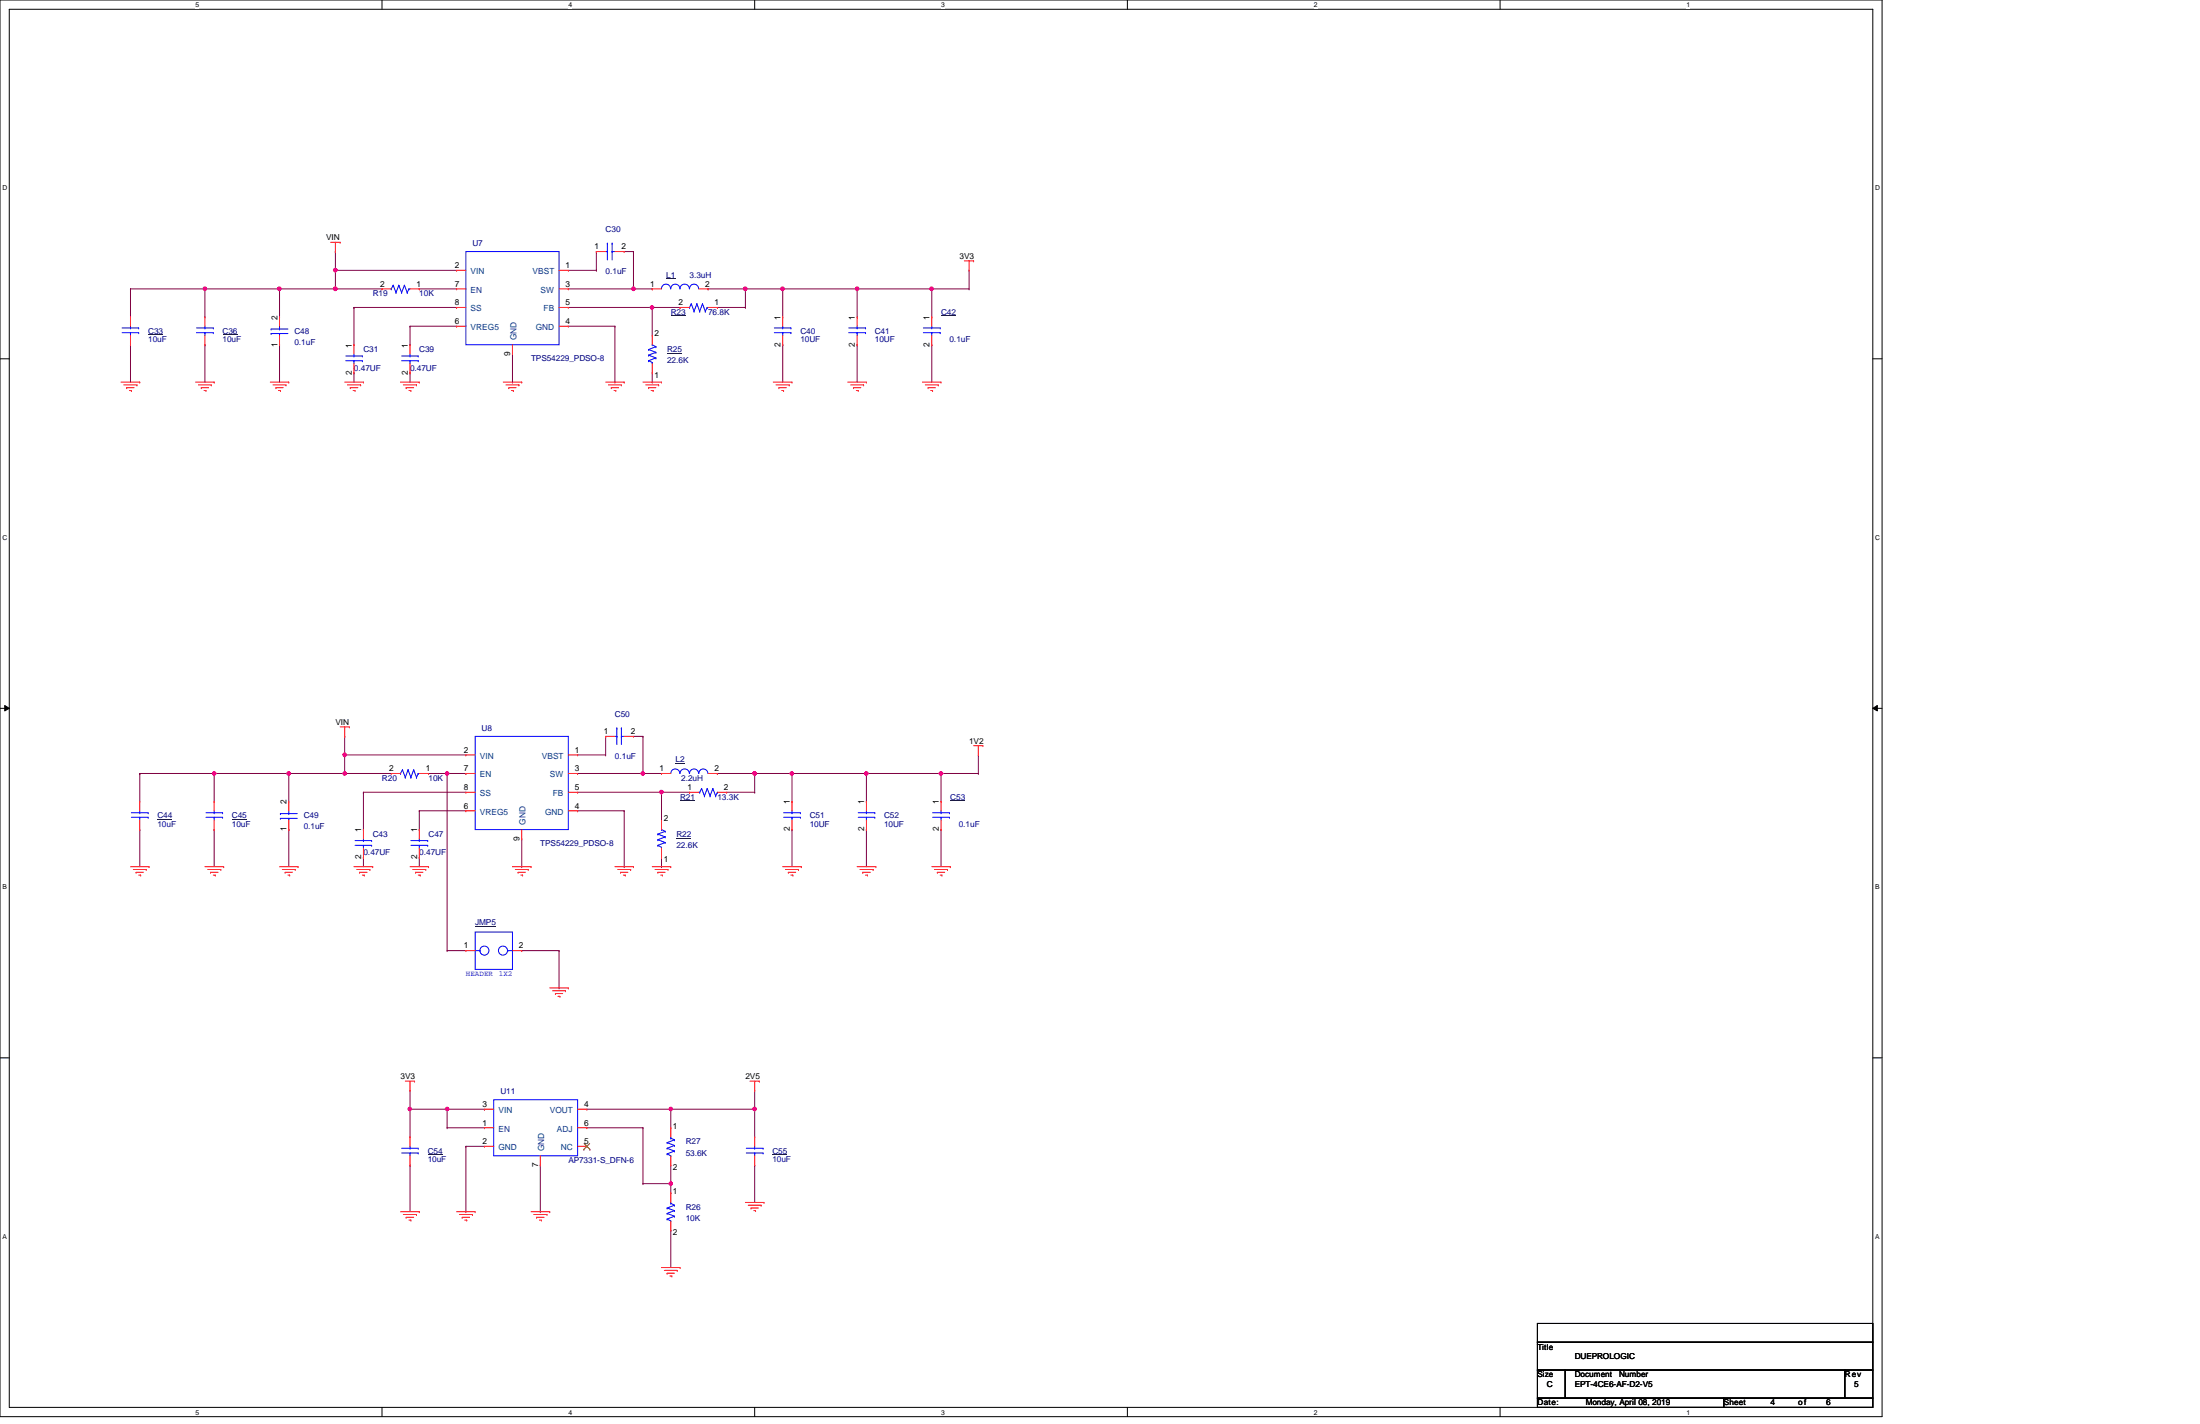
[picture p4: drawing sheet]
<svg xmlns="http://www.w3.org/2000/svg" width="432mm" height="279mm" viewBox="0 0 432 279" stroke-linecap="round" stroke-linejoin="round" font-family="sans-serif">
<path d="M0 0h369.4v278h-369.4zM1.8 1.8h365.8v274.3h-365.8z" fill="none" stroke="#000" stroke-width=".2"/>
<g fill="#fff">
<path d="M38.4 .2h.7v1.5h-.7z"/>
<path d="M38.4 276.4h.7v1.4h-.7z"/>
</g>
<path d="M75 0v1.8M75 276.1v1.9" fill="none" stroke="#000" stroke-width=".2"/>
<g fill="#fff">
<path d="M111.5 .2h.8v1.5h-.8z"/>
<path d="M111.5 276.4h.8v1.4h-.8z"/>
</g>
<path d="M148.1 0v1.8M148.1 276.1v1.9" fill="none" stroke="#000" stroke-width=".2"/>
<g fill="#fff">
<path d="M184.7 .2h.7v1.5h-.7z"/>
<path d="M184.7 276.4h.7v1.4h-.7z"/>
</g>
<path d="M221.3 0v1.8M221.3 276.1v1.9" fill="none" stroke="#000" stroke-width=".2"/>
<g fill="#fff">
<path d="M257.9 .2h.7v1.5h-.7z"/>
<path d="M257.9 276.4h.7v1.4h-.7z"/>
</g>
<path d="M294.4 0v1.8M294.4 276.1v1.9" fill="none" stroke="#000" stroke-width=".2"/>
<g fill="#fff">
<path d="M331 .2h.7v1.5h-.7z"/>
<path d="M331 276.4h.7v1.4h-.7z"/>
<path d="M.5 36.1h.9v1.5h-.9z"/>
<path d="M368 36.1h1v1.5h-1z"/>
<path d="M.5 104.7h.9v1.5h-.9z"/>
<path d="M368 104.7h1v1.5h-1z"/>
</g>
<path d="M0 70.4h1.8M367.6 70.4h1.8" fill="none" stroke="#000" stroke-width=".2"/>
<g fill="#fff">
<path d="M.5 173.3h.8v1.5h-.8z"/>
<path d="M368 173.3h.9v1.5h-.9z"/>
</g>
<path d="M0 139h1.8M.9 138.4l.9 .6-.9 .5zM367.6 139l.9-.6v1.1zM367.6 139h1.8" fill="none" stroke="#000" stroke-width=".2"/>
<path d="M.9 138.4l.9 .6-.9 .5zM367.6 139l.9-.6v1.1z" fill="#000"/>
<g fill="#fff">
<path d="M.5 241.9h.8v1.4h-.8z"/>
<path d="M368 241.9h.9v1.4h-.9z"/>
</g>
<path d="M0 207.6h1.8M367.6 207.6h1.8" fill="none" stroke="#000" stroke-width=".2"/>
<path d="M111.5 53h5.6M117.1 53h.1M117.1 49.4h.1M117.1 49.4v3.6M122.5 49.4h1.8M124.3 49.4h.1M124.3 56.7h.1M124.3 49.4v7.3" fill="none" stroke="#800040" stroke-width=".2"/>
<circle cx="124.3" cy="56.7" r=".35" fill="#f0f"/>
<circle cx="124.3" cy="56.7" r=".35" fill="none" stroke="#f0f" stroke-width=".2"/>
<path d="M111.5 56.7h16.5M124.3 56.7h.1M128 56.7h.1M100.6 75h.1M100.6 69.5v5.5M111.5 64h9.2M111.5 60.3h16.5M120.7 64h.1M120.7 75h.1M120.7 64v11M128 60.3h.1" fill="none" stroke="#800040" stroke-width=".2"/>
<circle cx="128" cy="60.3" r=".34" fill="#f0f"/>
<circle cx="128" cy="60.3" r=".34" fill="none" stroke="#f0f" stroke-width=".2"/>
<path d="M139 56.7h.1M139 56.7h7.3M146.3 56.7h.1M146.3 56.7v3.6M128 60.3h.1M128 75h.1M128 60.3v5.5M128 73.2v1.8M128 60.3h5.5M133.5 60.3h.1M140.8 60.3h5.5M146.3 60.3h.1" fill="none" stroke="#800040" stroke-width=".2"/>
<circle cx="146.2" cy="56.7" r=".35" fill="#f0f"/>
<circle cx="146.2" cy="56.7" r=".35" fill="none" stroke="#f0f" stroke-width=".2"/>
<path d="M65.8 53h.1M65.8 49.4h.1M65.8 56.7h.1M65.8 56.7h9.2M65.8 53h23.8M65.8 49.4v7.3M82.3 56.7h.1M82.3 56.7h7.3M146.3 56.7h7.3M153.6 56.7h.1" fill="none" stroke="#800040" stroke-width=".2"/>
<circle cx="65.8" cy="56.7" r=".37" fill="#f0f"/>
<circle cx="65.8" cy="56.7" r=".37" fill="none" stroke="#f0f" stroke-width=".2"/>
<circle cx="65.8" cy="53" r=".36" fill="#f0f"/>
<circle cx="65.8" cy="53" r=".36" fill="none" stroke="#f0f" stroke-width=".2"/>
<g fill="none" stroke="#800040" stroke-width=".2">
<path d="M25.6 56.7h.1M25.6 56.7h29.3M25.6 56.7v5.5M40.2 56.7h.1M40.2 56.7v5.5M69.5 60.3h.1M69.5 73.2h.1M69.5 60.3h20.1M69.5 60.3v7.3M69.5 73.2v1.8M80.5 64h.1M80.5 67.6h.1"/>
<path d="M80.5 73.2h.1M80.5 64h9.1M80.5 64v3.6M80.5 73.2v1.8"/>
</g>
<circle cx="54.8" cy="56.7" r=".35" fill="#f0f"/>
<circle cx="54.8" cy="56.7" r=".35" fill="none" stroke="#f0f" stroke-width=".2"/>
<circle cx="40.2" cy="56.7" r=".35" fill="#f0f"/>
<circle cx="40.2" cy="56.7" r=".35" fill="none" stroke="#f0f" stroke-width=".2"/>
<path d="M54.9 56.7h.1M54.9 56.7v5.5M54.9 56.7h10.9M65.8 56.7h.1M153.6 56.7h.1M153.6 56.7h14.6M25.6 67.6h.1M25.6 67.6v7.4M40.2 67.6h.1M40.2 67.6v7.4M54.9 67.6h.1M54.9 67.6v7.4" fill="none" stroke="#800040" stroke-width=".2"/>
<circle cx="168.2" cy="56.7" r=".35" fill="#f0f"/>
<circle cx="168.2" cy="56.7" r=".35" fill="none" stroke="#f0f" stroke-width=".2"/>
<circle cx="153.6" cy="56.7" r=".35" fill="#f0f"/>
<circle cx="153.6" cy="56.7" r=".35" fill="none" stroke="#f0f" stroke-width=".2"/>
<path d="M153.6 56.7h.1M153.6 56.7v5.5M168.2 56.7h.1M168.2 56.7v5.5M168.2 56.7h22M182.9 56.7h.1M182.9 56.7v5.5" fill="none" stroke="#800040" stroke-width=".2"/>
<circle cx="182.8" cy="56.7" r=".35" fill="#f0f"/>
<circle cx="182.8" cy="56.7" r=".35" fill="none" stroke="#f0f" stroke-width=".2"/>
<path d="M190.2 56.7h.1M190.2 53v3.7M153.6 67.6h.1M153.6 67.6v7.4M168.2 67.6h.1M168.2 67.6v7.4M182.9 67.6h.1M182.9 67.6v7.4M67.6 148.1h.1M67.6 148.1h23.8" fill="none" stroke="#800040" stroke-width=".2"/>
<circle cx="67.6" cy="148.1" r=".35" fill="#f0f"/>
<circle cx="67.6" cy="148.1" r=".35" fill="none" stroke="#f0f" stroke-width=".2"/>
<path d="M67.6 144.5h.1M67.6 151.8h.1M67.6 144.5v3.6M67.6 151.8h9.2M84.1 151.8h3.7M87.8 151.8h.1" fill="none" stroke="#800040" stroke-width=".2"/>
<circle cx="67.6" cy="151.8" r=".34" fill="#f0f"/>
<circle cx="67.6" cy="151.8" r=".34" fill="none" stroke="#f0f" stroke-width=".2"/>
<g fill="none" stroke="#800040" stroke-width=".2">
<path d="M27.4 151.8h.1M27.4 151.8h29.3M27.4 151.8v5.5M42 151.8h.1M42 151.8v5.5M67.6 148.1h.1M67.6 148.1v3.7M71.3 155.4h.1M71.3 155.4h20.1M71.3 155.4v7.4M82.3 159.1h.1M82.3 159.1h9.1"/>
<path d="M82.3 159.1v3.7M71.3 168.2h.1M71.3 168.2v1.9M82.3 162.8h.1M82.3 168.2h.1M82.3 168.2v1.9"/>
</g>
<circle cx="56.7" cy="151.8" r=".36" fill="#f0f"/>
<circle cx="56.7" cy="151.8" r=".36" fill="none" stroke="#f0f" stroke-width=".2"/>
<circle cx="42" cy="151.8" r=".34" fill="#f0f"/>
<circle cx="42" cy="151.8" r=".34" fill="none" stroke="#f0f" stroke-width=".2"/>
<g fill="none" stroke="#800040" stroke-width=".2">
<path d="M56.7 151.8h.1M56.7 151.8v5.5M56.7 151.8h10.9M67.6 151.8h.1M113.4 151.8h16.4M113.4 148.1h5.5M118.9 148.1h.1M118.9 144.5h.1M118.9 144.5v3.6M124.3 144.5h1.9M126.2 144.5h.1M126.2 151.8h.1"/>
<path d="M126.2 144.5v7.3M129.8 151.8h.1M27.4 162.8h.1M27.4 162.8v7.3M42 162.8h.1M42 162.8v7.3M56.7 162.8h.1M56.7 162.8v7.3"/>
</g>
<circle cx="126.1" cy="151.8" r=".34" fill="#f0f"/>
<circle cx="126.1" cy="151.8" r=".34" fill="none" stroke="#f0f" stroke-width=".2"/>
<path d="M113.4 159.1h9.1M113.4 155.4h16.4M122.5 159.1h.1M122.5 159.1v11M129.8 155.4h.1M129.8 155.4v5.5M122.5 170.1h.1" fill="none" stroke="#800040" stroke-width=".2"/>
<circle cx="129.8" cy="155.4" r=".36" fill="#f0f"/>
<circle cx="129.8" cy="155.4" r=".36" fill="none" stroke="#f0f" stroke-width=".2"/>
<path d="M129.8 155.4h5.5M135.3 155.4h.1M142.6 155.4h5.5M148.1 155.4h.1M148.1 151.8h.1M148.1 151.8v3.6M129.8 170.1h.1M129.8 168.2v1.9" fill="none" stroke="#800040" stroke-width=".2"/>
<circle cx="148.1" cy="151.8" r=".36" fill="#f0f"/>
<circle cx="148.1" cy="151.8" r=".36" fill="none" stroke="#f0f" stroke-width=".2"/>
<path d="M140.8 151.8h.1M140.8 151.8h29.3M155.4 151.8h.1" fill="none" stroke="#800040" stroke-width=".2"/>
<circle cx="170" cy="151.8" r=".34" fill="#f0f"/>
<circle cx="170" cy="151.8" r=".34" fill="none" stroke="#f0f" stroke-width=".2"/>
<circle cx="155.4" cy="151.8" r=".34" fill="#f0f"/>
<circle cx="155.4" cy="151.8" r=".34" fill="none" stroke="#f0f" stroke-width=".2"/>
<path d="M155.4 151.8h.1M155.4 151.8v5.5M170.1 151.8h.1M170.1 151.8v5.5M170.1 151.8h21.9M184.7 151.8h.1M184.7 151.8v5.5" fill="none" stroke="#800040" stroke-width=".2"/>
<circle cx="184.7" cy="151.8" r=".36" fill="#f0f"/>
<circle cx="184.7" cy="151.8" r=".36" fill="none" stroke="#f0f" stroke-width=".2"/>
<path d="M192 151.8h.1M192 148.1v3.7M102.4 170.1h.1M102.4 164.6v5.5M155.4 162.8h.1M155.4 162.8v7.3M170.1 162.8h.1M170.1 162.8v7.3M184.7 162.8h.1M184.7 162.8v7.3M80.5 217.6h7.3M87.8 217.6h.1" fill="none" stroke="#800040" stroke-width=".2"/>
<circle cx="80.4" cy="217.6" r=".34" fill="#f0f"/>
<circle cx="80.4" cy="217.6" r=".34" fill="none" stroke="#f0f" stroke-width=".2"/>
<g fill="none" stroke="#800040" stroke-width=".2">
<path d="M80.5 217.6h.1M80.5 217.6v5.5M87.8 217.6h.1M87.8 217.6h7.3M87.8 217.6v3.7M95.1 217.6h.1M115.2 217.6h16.5M131.7 217.6h.1M148.1 217.6h.1M148.1 217.6v5.5M80.5 228.6h.1M80.5 228.6v9.1"/>
<path d="M87.8 221.3h.1M87.8 221.3h7.3M148.1 228.6h.1M148.1 228.6v7.3"/>
</g>
<circle cx="87.8" cy="217.6" r=".34" fill="#f0f"/>
<circle cx="87.8" cy="217.6" r=".34" fill="none" stroke="#f0f" stroke-width=".2"/>
<g fill="none" stroke="#800040" stroke-width=".2">
<path d="M131.7 217.6h.1M131.7 217.6v3.7M131.7 217.6h16.4M148.1 217.6h.1M91.4 224.9h.1M91.4 237.7h.1M91.4 224.9h3.7M91.4 224.9v12.8M106 237.7h.1M106 228.6v9.1M115.2 221.3h11M126.2 221.3h.1"/>
<path d="M126.2 232.2h.1M126.2 221.3v10.9M126.2 232.2h5.5M131.7 232.2h.1M131.7 241.4h.1M131.7 241.4v7.3"/>
</g>
<circle cx="131.7" cy="217.6" r=".34" fill="#f0f"/>
<circle cx="131.7" cy="217.6" r=".34" fill="none" stroke="#f0f" stroke-width=".2"/>
<circle cx="148.1" cy="217.6" r=".36" fill="#f0f"/>
<circle cx="148.1" cy="217.6" r=".36" fill="none" stroke="#f0f" stroke-width=".2"/>
<path d="M131.7 232.2h.1M131.7 234.1h.1M131.7 228.6v5.5" fill="none" stroke="#800040" stroke-width=".2"/>
<circle cx="131.7" cy="232.2" r=".34" fill="#f0f"/>
<circle cx="131.7" cy="232.2" r=".34" fill="none" stroke="#f0f" stroke-width=".2"/>
<path d="M87.8 151.8h.1M87.8 151.8v34.7M87.8 186.5h.1M87.8 186.5h3.6M109.7 193.8h.1M109.7 186.5v7.3M80.5 217.6h.1M80.5 214v3.6M148.1 217.6h.1M148.1 214v3.6" fill="none" stroke="#800040" stroke-width=".2"/>
<circle cx="87.8" cy="151.8" r=".34" fill="#f0f"/>
<circle cx="87.8" cy="151.8" r=".34" fill="none" stroke="#f0f" stroke-width=".2"/>
<path d="M87.8 151.8h3.6M91.4 151.8h.1M102.4 186.5h7.3M109.7 186.5h.1" fill="none" stroke="#800040" stroke-width=".2"/>
<g fill="none" stroke="#f00" stroke-width=".2">
<path d="M64.9 47.5h1.9M65.8 49.4h.1M65.8 47.5v1.9M66.8 47.5h.1M75 56.7h.1M75 56.7h1.8M80.5 56.7h1.8M82.3 56.7h.1M189.3 51.2h1.8M190.2 53h.1M190.2 51.2v1.8M191.1 51.2h.1"/>
<path d="M23.7 75h3.7M24.3 75.5h2.6M24.8 76.1h.1M24.8 76.1h1.5M25.4 76.6h.4M25.8 76.6h.1M26.9 75.5h.1M27.4 75h.1M38.4 75h3.6M38.9 75.5h2.6M39.5 76.1h.1M39.5 76.1h1.4"/>
<path d="M40 76.6h.4M40.2 62.2h.1M40.2 67.6h.1M40.2 62.2v1.8M40.2 65.8v1.8M40.4 76.6h.1M41.5 75.5h.1M42 75h.1M53 75h3.7M53.6 75.5h2.5M54.1 76.1h.1M54.1 76.1h1.5"/>
<path d="M54.7 76.6h.3M55 76.6h.1M56.1 75.5h.1M56.7 75h.1M67.6 75h3.7M68.2 75.5h2.6M68.7 76.1h.1M68.7 76.1h1.5M69.3 76.6h.4M69.5 67.6h.1M69.5 73.2h.1M69.5 67.6v1.9"/>
<path d="M69.5 71.3v1.9M69.7 76.6h.1M70.8 75.5h.1M71.3 75h.1M78.6 75h3.7M79.2 75.5h2.5M79.7 76.1h.1M79.7 76.1h1.5M80.3 76.6h.3M80.5 67.6h.1M80.5 73.2h.1M80.5 67.6v1.9"/>
<path d="M80.5 71.3v1.9M80.6 76.6h.1M81.7 75.5h.1M82.3 75h.1M98.8 75h3.6M99.3 75.5h2.6M99.9 76.1h.1M99.9 76.1h1.4M100.4 76.6h.4M100.8 76.6h.1M101.9 75.5h.1M102.4 75h.1"/>
<path d="M118.9 75h3.6M119.4 75.5h2.6M120 76.1h.1M120 76.1h1.4M120.5 76.6h.4M120.9 76.6h.1M122 75.5h.1M122.5 75h.1M126.2 75h3.6M126.7 75.5h2.6M127.3 76.1h.1M127.3 76.1h1.4"/>
<path d="M127.8 76.6h.4M128.2 76.6h.1M129.3 75.5h.1M129.8 75h.1M151.8 75h3.6M152.3 75.5h2.6M152.9 76.1h.1M152.9 76.1h1.4M153.4 76.6h.4M153.8 76.6h.1M154.9 75.5h.1M155.4 75h.1"/>
<path d="M166.4 75h3.7M167 75.5h2.5M167.5 76.1h.1M167.5 76.1h1.5M168.1 76.6h.3M168.2 62.2h.1M168.2 67.6h.1M168.2 62.2v1.8M168.2 65.8v1.8M168.4 76.6h.1M169.5 75.5h.1M170.1 75h.1"/>
<path d="M181.1 75h3.6M181.6 75.5h2.5M182.2 76.1h.1M182.2 76.1h1.4M182.7 76.6h.3M182.9 62.2h.1M182.9 67.6h.1M182.9 62.2v1.8M182.9 65.8v1.8M183 76.6h.1M184.1 75.5h.1M184.7 75h.1"/>
<path d="M66.8 142.6h1.8M67.6 144.5h.1M67.6 142.6v1.9M68.6 142.6h.1M76.8 151.8h.1M76.8 151.8h1.8M82.3 151.8h1.8M84.1 151.8h.1M118.9 144.5h.1M118.9 144.5h1.8M122.5 144.5h1.8M124.3 144.5h.1"/>
<path d="M170.1 157.3h.1M170.1 157.3v1.8M191.1 146.3h1.8M192 148.1h.1M192 146.3v1.8M192.9 146.3h.1M25.6 170.1h3.7M26.2 170.6h2.5M26.7 171.2h.1M26.7 171.2h1.5M27.2 171.7h.4M27.6 171.7h.1"/>
<path d="M28.7 170.6h.1M29.3 170.1h.1M40.2 170.1h3.7M40.8 170.6h2.5M41.3 171.2h.1M41.3 171.2h1.5M41.9 171.7h.3M42.2 171.7h.1M43.3 170.6h.1M43.9 170.1h.1M54.9 170.1h3.6M55.4 170.6h2.6"/>
<path d="M56 171.2h.1M56 171.2h1.4M56.5 171.7h.4M56.9 171.7h.1M58 170.6h.1M58.5 170.1h.1M69.5 170.1h3.7M70 170.6h2.6M70.6 171.2h.1M70.6 171.2h1.5M71.1 171.7h.4M71.5 171.7h.1"/>
<path d="M72.6 170.6h.1M73.2 170.1h.1M80.5 170.1h3.6M81 170.6h2.6M81.6 171.2h.1M81.6 171.2h1.4M82.1 171.7h.4M82.5 171.7h.1M83.6 170.6h.1M84.1 170.1h.1M100.6 170.1h3.6M101.1 170.6h2.6"/>
<path d="M101.7 171.2h.1M101.7 171.2h1.4M102.2 171.7h.4M102.6 171.7h.1M103.7 170.6h.1M104.2 170.1h.1M120.7 170.1h3.6M121.2 170.6h2.6M121.8 171.2h.1M121.8 171.2h1.4M122.3 171.7h.4M122.7 171.7h.1"/>
<path d="M123.8 170.6h.1M124.3 170.1h.1M128 170.1h3.7M128.6 170.6h2.5M129.1 171.2h.1M129.1 171.2h1.5M129.7 171.7h.3M130 171.7h.1M131.1 170.6h.1M131.7 170.1h.1M153.6 170.1h3.7M154.2 170.6h2.5"/>
<path d="M154.7 171.2h.1M154.7 171.2h1.5M155.2 171.7h.4M155.6 171.7h.1M156.7 170.6h.1M157.3 170.1h.1M168.2 170.1h3.7M168.8 170.6h2.6M169.3 171.2h.1M169.3 171.2h1.5M169.9 171.7h.4M170.1 162.8h.1"/>
<path d="M170.1 160.9v1.9M170.3 171.7h.1M171.4 170.6h.1M171.9 170.1h.1M182.9 170.1h3.6M183.4 170.6h2.6M184 171.2h.1M184 171.2h1.4M184.5 171.7h.4M184.9 171.7h.1M186 170.6h.1M186.5 170.1h.1"/>
<path d="M107.9 193.8h3.6M108.5 194.4h2.5M109 194.9h.1M109 194.9h1.4M109.5 195.5h.4M109.9 195.5h.1M111 194.4h.1M111.5 193.8h.1M79.5 212.1h1.9M80.5 214h.1M80.5 212.1v1.9M81.4 212.1h.1"/>
<path d="M147.2 212.1h1.9M148.1 214h.1M148.1 212.1v1.9M149.1 212.1h.1M78.6 237.7h3.7M79.2 238.3h2.5M79.7 238.8h.1M79.7 238.8h1.5M80.3 239.4h.3M80.6 239.4h.1M81.7 238.3h.1M82.3 237.7h.1"/>
<path d="M89.6 237.7h3.7M90.2 238.3h2.5M90.7 238.8h.1M90.7 238.8h1.5M91.2 239.4h.4M91.6 239.4h.1M92.7 238.3h.1M93.3 237.7h.1M104.2 237.7h3.7M104.8 238.3h2.6M105.3 238.8h.1M105.3 238.8h1.5"/>
<path d="M105.9 239.4h.4M106.3 239.4h.1M107.4 238.3h.1M107.9 237.7h.1M146.3 235.9h3.6M146.9 236.5h2.5M147.4 237h.1M147.4 237h1.4M148 237.5h.3M148.3 237.5h.1M149.4 236.5h.1M149.9 235.9h.1"/>
<path d="M129.8 248.7h3.7M130.4 249.3h2.5M130.9 249.8h.1M130.9 249.8h1.5M131.5 250.4h.4M131.9 250.4h.1M132.9 249.3h.1M133.5 248.7h.1"/>
</g>
<path d="M301.8 259.7h65.8v3.7h-65.8zM301.8 263.4h65.8v5.4h-65.8zM301.8 268.8h5.4v5.5h-5.4zM301.8 274.3h36.5v1.8h-36.5zM307.2 268.8h54.9v5.5h-54.9zM338.3 274.3h29.3v1.8h-29.3zM362.1 268.8h5.5v5.5h-5.5z" fill="none" stroke="#000" stroke-width=".2"/>
<g fill="none" stroke="#00f" stroke-width=".2">
<path d="M76.8 56.7h.1M77.2 56h.1M77.2 56l.5 1.4M77.2 56l-.4 .7M77.7 57.4h.1M78.3 56h.1M78.3 56l.5 1.4M78.3 56l-.6 1.4M78.8 57.4h.1M79.4 56h.1M79.4 56l.5 1.4M79.4 56l-.6 1.4"/>
<path d="M79.9 57.4h.1M80.3 56.7h.1M80.3 56.7l-.4 .7M80.3 56.7h.2M38.6 65.3h3.3M38.6 64.3h3.3M40.2 64.3h.1M40.2 65.3h.1M40.2 64v.3M40.2 65.3v.5M41.9 65.3h.1M41.9 64.3h.1"/>
<path d="M67.9 70.8h3.2M67.9 69.8h3.2M69.5 69.8h.1M69.5 70.8h.1M69.5 69.5v.3M69.5 70.8v.5M71.1 70.8h.1M71.1 69.8h.1M78.8 70.8h3.3M78.8 69.8h3.3M80.5 69.8h.1M80.5 70.8h.1"/>
<path d="M80.5 69.5v.3M80.5 70.8v.5M82.1 70.8h.1M82.1 69.8h.1M166.6 65.3h3.3M166.6 64.3h3.3M168.2 64.3h.1M168.2 65.3h.1M168.2 64v.3M168.2 65.3v.5M169.9 65.3h.1M169.9 64.3h.1"/>
<path d="M181.2 65.3h3.3M181.2 64.3h3.3M182.9 64.3h.1M182.9 65.3h.1M182.9 64v.3M182.9 65.3v.5M184.5 65.3h.1M184.5 64.3h.1M78.6 151.8h.1M79 151h.1M79 151l.5 1.5M79 151l-.4 .8"/>
<path d="M79.5 152.5h.1M80.1 151h.1M80.1 151l.5 1.5M80.1 151l-.6 1.5M80.6 152.5h.1M81.2 151h.1M81.2 151l.5 1.5M81.2 151l-.6 1.5M81.7 152.5h.1M82.1 151.8h.1M82.1 151.8l-.4 .7M82.1 151.8h.2"/>
<path d="M120.7 144.5h.4M121.1 144.5h.1M121.1 142.8h.1M121.1 142.8v3.3M122 142.8h.1M122 144.5h.1M122 144.5h.5M122 142.8v3.3M131.7 151.8a.89 .89 0 0 1 .8-.9 .89 .89 0 0 1 .9 .9M133.5 151.8a.91 .91 0 0 1 .9-.9 .91 .91 0 0 1 .9 .9M135.3 151.8a.89 .89 0 0 1 .9-.9 .89 .89 0 0 1 .9 .9M137.2 151.8a.89 .89 0 0 1 .8-.9 .89 .89 0 0 1 .9 .9"/>
<path d="M168.4 159.5h3.3M170.1 159.5h.1M170.1 159.1v.4M171.7 159.5h.1M168.4 160.4h3.3M170.1 160.4h.1M170.1 160.4v.5M171.7 160.4h.1"/>
</g>
<path d="M43.7 65.7h2.9M184.7 62h2.9" fill="none" stroke="#000080" stroke-width=".2"/>
<path d="M132.6 149.7h1.8v.2h-1.8z" fill="#000080"/>
<g fill="none" stroke="#f00" stroke-width=".2">
<path d="M89.6 53h.1M89.6 56.7h.1M89.6 53h1.8M89.6 56.7h1.8M109.7 53h1.8M109.7 56.7h1.8M111.5 53h.1M111.5 56.7h.1M117.1 49.4h.1M117.1 49.4h1.8M120.7 49.4h1.8M122.5 49.4h.1"/>
<path d="M54.9 67.6h.1M54.9 62.2h.1M54.9 62.2v1.8M54.9 65.8v1.8M89.6 60.3h.1M89.6 64h.1M89.6 60.3h1.8M89.6 64h1.8M100.6 69.5h.1M100.6 67.6v1.9M109.7 60.3h1.8M109.7 64h1.8"/>
<path d="M111.5 60.3h.1M111.5 64h.1M128 65.8h.1M128 73.2h.1M128 65.8v1.8M128 71.3v1.9M133.5 60.3h.1M133.5 60.3h1.8M139 60.3h1.8M140.8 60.3h.1M27.4 157.3h.1M27.4 157.3v1.8"/>
<path d="M42 157.3h.1M42 157.3v1.8M129.8 151.8h.1M129.8 151.8h1.9M135.3 155.4h.1M135.3 155.4h1.9M139 151.8h1.8M140.8 151.8h.1M140.8 155.4h1.8M142.6 155.4h.1M155.4 157.3h.1M155.4 157.3v1.8"/>
<path d="M27.4 162.8h.1M27.4 160.9v1.9M42 162.8h.1M42 160.9v1.9M129.8 160.9h.1M129.8 168.2h.1M129.8 160.9v1.9M129.8 166.4v1.8M155.4 162.8h.1M155.4 160.9v1.9M131.7 234.1h.1M131.7 234.1v1.8"/>
<path d="M131.7 239.6v1.8M131.7 241.4h.1"/>
</g>
<g fill="none" stroke="#00f" stroke-width=".2">
<path d="M91.4 49.4h18.3v18.2h-18.3zM118.9 49.4h.3M119.2 49.4h.1M119.2 47.7h.1M119.2 47.7v3.3M120.1 47.7h.1M120.1 49.4h.1M120.1 49.4h.6M120.1 47.7v3.3M129.8 56.7a.89 .89 0 0 1 .9-.9 .89 .89 0 0 1 .9 .9M131.7 56.7a.89 .89 0 0 1 .8-.9 .89 .89 0 0 1 .9 .9M133.5 56.7a.91 .91 0 0 1 .9-.9 .91 .91 0 0 1 .9 .9"/>
<path d="M135.3 56.7a.89 .89 0 0 1 .9-.9 .89 .89 0 0 1 .9 .9M135.7 59.6h.1M135.7 59.6l.5 1.5M135.7 59.6l-.4 .7M136.8 59.6h.1M136.8 59.6l.5 1.5M136.8 59.6l-.6 1.5M137.9 59.6h.1M137.9 59.6l.5 1.5M137.9 59.6l-.6 1.5M53.2 64.6h.1M53.2 65.4h.1"/>
<path d="M53.2 64.6h3.3M53.2 65.4h3.3M54.9 65.4h.1M54.9 64.6h.1M54.9 64v.6M54.9 65.4v.4M127.3 70.8h.1M127.3 69.7h.1M127.3 68.6h.1M127.3 70.8l.7 .3M127.3 69.7l1.4 .5M127.3 68.6l1.4 .5"/>
<path d="M128 67.6h.1M128 71.1h.1M128 67.6l.7 .4M128 71.1v.2M128.7 70.2h.1M128.7 69.1h.1M128.7 68h.1M128.7 70.2l-1.4 .6M128.7 69.1l-1.4 .6M128.7 68l-1.4 .6M135.3 60.3h.1M136.2 61.1h.1"/>
<path d="M137.3 61.1h.1M138.4 61.1h.1M138.8 60.3h.1M138.8 60.3l-.4 .8M138.8 60.3h.2M25.8 159.5h3.3M27.4 159.5h.1M27.4 159.1v.4M29.1 159.5h.1M40.4 159.5h3.3M42 159.5h.1M42 159.1v.4"/>
<path d="M43.7 159.5h.1M137.2 155.4h.1M137.3 155.4h.1M137.7 154.7h.1M137.7 154.7l-.4 .7M137.7 154.7l.6 1.5M138.3 156.2h.1M138.8 154.7h.1M138.8 154.7l-.5 1.5M138.8 154.7l.6 1.5M139.4 156.2h.1M139.9 154.7h.1"/>
<path d="M139.9 154.7l-.5 1.5M139.9 154.7l.6 1.5M140.5 156.2h.1M140.8 155.4h.1M140.8 155.4l-.3 .8M153.8 159.5h3.3M155.4 159.5h.1M155.4 159.1v.4M157.1 159.5h.1M25.8 160.4h3.3M27.4 160.4h.1M27.4 160.4v.5"/>
<path d="M29.1 160.4h.1M40.4 160.4h3.3M42 160.4h.1M42 160.4v.5M43.7 160.4h.1M129.1 165.9h.1M129.1 164.8h.1M129.1 163.7h.1M129.1 165.9l.7 .3M129.1 164.8l1.5 .5M129.1 163.7l1.5 .5M129.8 162.8h.1"/>
<path d="M129.8 166.2h.1M129.8 162.8l.8 .3M129.8 166.2v.2M130.6 165.3h.1M130.6 164.2h.1M130.6 163.1h.1M130.6 165.3l-1.5 .6M130.6 164.2l-1.5 .6M130.6 163.1l-1.5 .6M153.8 160.4h3.3M155.4 160.4h.1M155.4 160.4v.5"/>
<path d="M157.1 160.4h.1M130.9 237h.1M130.9 238.1h.1M130.9 239.2h.1M130.9 237l1.5 .5M130.9 238.1l1.5 .5M130.9 239.2l.8 .4M131.7 239.6h.1M131.7 236.1h.1M131.7 236.1l.7 .4M131.7 235.9v.2M132.4 236.5h.1"/>
<path d="M132.4 237.5h.1M132.4 238.6h.1M132.4 236.5l-1.5 .5M132.4 237.5l-1.5 .6M132.4 238.6l-1.5 .6"/>
</g>
<path d="M130.9 69.3h3M131.7 62h2.9M133.5 157.1h2.9M30.9 160.8h2.9M45.5 160.8h2.9M132.8 164.4h2.9" fill="none" stroke="#000080" stroke-width=".2"/>
<path d="M130.8 54.7h1.7v.1h-1.7z" fill="#000080"/>
<g fill="none" stroke="#f00" stroke-width=".2">
<path d="M128 56.7h.1M128 56.7h1.8M137.2 56.7h1.8M139 56.7h.1M25.6 62.2h.1M25.6 67.6h.1M25.6 62.2v1.8M25.6 65.8v1.8M153.6 62.2h.1M153.6 67.6h.1M153.6 62.2v1.8M153.6 65.8v1.8"/>
<path d="M56.7 157.3h.1M56.7 157.3v1.8M91.4 148.1h.1M91.4 151.8h.1M91.4 155.4h.1M91.4 159.1h.1M91.4 148.1h1.9M91.4 151.8h1.9M91.4 155.4h1.9M91.4 159.1h1.9M111.5 148.1h1.9M111.5 151.8h1.9"/>
<path d="M111.5 155.4h1.9M111.5 159.1h1.9M113.4 148.1h.1M113.4 151.8h.1M113.4 155.4h.1M113.4 159.1h.1M184.7 157.3h.1M184.7 157.3v1.8M56.7 162.8h.1M56.7 160.9v1.9M71.3 162.8h.1M71.3 168.2h.1"/>
<path d="M71.3 162.8v1.8M71.3 166.4v1.8M82.3 162.8h.1M82.3 168.2h.1M82.3 162.8v1.8M82.3 166.4v1.8M102.4 164.6h.1M102.4 162.8v1.8M184.7 162.8h.1M184.7 160.9v1.9M91.4 186.5h.1M91.4 186.5h1.9"/>
<path d="M100.6 186.5h1.8M102.4 186.5h.1M95.1 217.6h.1M95.1 217.6h1.8M113.4 217.6h1.8M115.2 217.6h.1M80.5 223.1h.1M80.5 228.6h.1M80.5 223.1v1.8M80.5 226.8v1.8M95.1 221.3h.1M95.1 224.9h.1"/>
<path d="M95.1 221.3h1.8M95.1 224.9h1.8M106 228.6h.1M106 226.8v1.8M113.4 221.3h1.8M113.4 224.9h1.8M115.2 221.3h.1M115.2 224.9h.1M131.7 228.6h.1M131.7 221.3h.1M131.7 221.3v1.8M131.7 226.8v1.8"/>
<path d="M148.1 223.1h.1M148.1 228.6h.1M148.1 223.1v1.8M148.1 226.8v1.8"/>
</g>
<g fill="none" stroke="#00f" stroke-width=".2">
<path d="M24 65.3h3.2M24 64.3h3.2M25.6 64.3h.1M25.6 65.3h.1M25.6 64v.3M25.6 65.3v.5M27.2 65.3h.1M27.2 64.3h.1M152 65.3h3.2M152 64.3h3.2M153.6 64.3h.1M153.6 65.3h.1"/>
<path d="M153.6 64v.3M153.6 65.3v.5M155.2 65.3h.1M155.2 64.3h.1M55 159.6h.1M55 159.6h3.3M56.7 159.6h.1M56.7 159.1v.5M93.3 144.5h18.2v18.3h-18.2zM183 159.5h3.4M184.7 159.5h.1M184.7 159.1v.4"/>
<path d="M186.4 159.5h.1M55 160.6h.1M55 160.6h3.3M56.7 160.6h.1M56.7 160.6v.3M69.7 165.9h3.2M69.7 164.9h3.2M71.3 164.9h.1M71.3 165.9h.1M71.3 164.6v.3M71.3 165.9v.5M72.9 165.9h.1"/>
<path d="M72.9 164.9h.1M80.6 165.9h3.3M80.6 164.9h3.3M82.3 164.9h.1M82.3 165.9h.1M82.3 164.6v.3M82.3 165.9v.5M83.9 165.9h.1M83.9 164.9h.1M183 160.4h3.4M184.7 160.4h.1M184.7 160.4v.5"/>
<path d="M186.4 160.4h.1M93.3 182.9h7.3v7.3h-7.3zM93.3 186.5h.9M94.2 186.5h.1M99.7 186.5h.1M99.7 186.5h.9M96.9 215.8h16.5v11h-16.5zM78.8 226.2h3.3M78.8 225.3h3.3M80.5 225.3h.1M80.5 226.2h.1M80.5 224.9v.4"/>
<path d="M80.5 226.2v.6M82.1 226.2h.1M82.1 225.3h.1M130.9 224.2h.1M130.9 225.3h.1M130.9 226.4h.1M130.9 224.2l1.5 .5M130.9 225.3l1.5 .5M130.9 226.4l.8 .4M131.7 226.8h.1M131.7 223.3h.1M131.7 223.3l.7 .3"/>
<path d="M131.7 223.1v.2M132.4 223.6h.1M132.4 224.7h.1M132.4 225.8h.1M132.4 223.6l-1.5 .6M132.4 224.7l-1.5 .6M132.4 225.8l-1.5 .6M146.5 226.2h3.3M146.5 225.3h3.3M148.1 225.3h.1M148.1 226.2h.1M148.1 224.9v.4"/>
<path d="M148.1 226.2v.6M149.8 226.2h.1M149.8 225.3h.1"/>
<circle cx="95.1" cy="186.5" r=".89"/>
<circle cx="98.7" cy="186.5" r=".89"/>
</g>
<path d="M29.1 65.7h2.9M186.5 157.1h2.9M93.3 181.8h4M83.9 226.6h3M151.6 226.6h2.9" fill="none" stroke="#000080" stroke-width=".2"/>
<path d="M114.6 225.5h.1M114.6 224.4l1.2 1.1M115.7 224.4l-1.1 1.1M115.8 225.5h.1" fill="none" stroke="#804000" stroke-width=".2"/>
<circle cx="124.3" cy="56.7" r=".35" fill="#f0f"/>
<circle cx="124.3" cy="56.7" r=".35" fill="none" stroke="#f0f" stroke-width=".2"/>
<circle cx="128" cy="60.3" r=".34" fill="#f0f"/>
<circle cx="128" cy="60.3" r=".34" fill="none" stroke="#f0f" stroke-width=".2"/>
<circle cx="146.2" cy="56.7" r=".35" fill="#f0f"/>
<circle cx="146.2" cy="56.7" r=".35" fill="none" stroke="#f0f" stroke-width=".2"/>
<circle cx="65.8" cy="56.7" r=".37" fill="#f0f"/>
<circle cx="65.8" cy="56.7" r=".37" fill="none" stroke="#f0f" stroke-width=".2"/>
<circle cx="65.8" cy="53" r=".36" fill="#f0f"/>
<circle cx="65.8" cy="53" r=".36" fill="none" stroke="#f0f" stroke-width=".2"/>
<circle cx="54.8" cy="56.7" r=".35" fill="#f0f"/>
<circle cx="54.8" cy="56.7" r=".35" fill="none" stroke="#f0f" stroke-width=".2"/>
<circle cx="40.2" cy="56.7" r=".35" fill="#f0f"/>
<circle cx="40.2" cy="56.7" r=".35" fill="none" stroke="#f0f" stroke-width=".2"/>
<circle cx="168.2" cy="56.7" r=".35" fill="#f0f"/>
<circle cx="168.2" cy="56.7" r=".35" fill="none" stroke="#f0f" stroke-width=".2"/>
<circle cx="153.6" cy="56.7" r=".35" fill="#f0f"/>
<circle cx="153.6" cy="56.7" r=".35" fill="none" stroke="#f0f" stroke-width=".2"/>
<circle cx="182.8" cy="56.7" r=".35" fill="#f0f"/>
<circle cx="182.8" cy="56.7" r=".35" fill="none" stroke="#f0f" stroke-width=".2"/>
<circle cx="67.6" cy="148.1" r=".35" fill="#f0f"/>
<circle cx="67.6" cy="148.1" r=".35" fill="none" stroke="#f0f" stroke-width=".2"/>
<circle cx="67.6" cy="151.8" r=".34" fill="#f0f"/>
<circle cx="67.6" cy="151.8" r=".34" fill="none" stroke="#f0f" stroke-width=".2"/>
<circle cx="56.7" cy="151.8" r=".36" fill="#f0f"/>
<circle cx="56.7" cy="151.8" r=".36" fill="none" stroke="#f0f" stroke-width=".2"/>
<circle cx="42" cy="151.8" r=".34" fill="#f0f"/>
<circle cx="42" cy="151.8" r=".34" fill="none" stroke="#f0f" stroke-width=".2"/>
<circle cx="126.1" cy="151.8" r=".34" fill="#f0f"/>
<circle cx="126.1" cy="151.8" r=".34" fill="none" stroke="#f0f" stroke-width=".2"/>
<circle cx="129.8" cy="155.4" r=".36" fill="#f0f"/>
<circle cx="129.8" cy="155.4" r=".36" fill="none" stroke="#f0f" stroke-width=".2"/>
<circle cx="148.1" cy="151.8" r=".36" fill="#f0f"/>
<circle cx="148.1" cy="151.8" r=".36" fill="none" stroke="#f0f" stroke-width=".2"/>
<circle cx="170" cy="151.8" r=".34" fill="#f0f"/>
<circle cx="170" cy="151.8" r=".34" fill="none" stroke="#f0f" stroke-width=".2"/>
<circle cx="155.4" cy="151.8" r=".34" fill="#f0f"/>
<circle cx="155.4" cy="151.8" r=".34" fill="none" stroke="#f0f" stroke-width=".2"/>
<circle cx="184.7" cy="151.8" r=".36" fill="#f0f"/>
<circle cx="184.7" cy="151.8" r=".36" fill="none" stroke="#f0f" stroke-width=".2"/>
<circle cx="80.4" cy="217.6" r=".34" fill="#f0f"/>
<circle cx="80.4" cy="217.6" r=".34" fill="none" stroke="#f0f" stroke-width=".2"/>
<circle cx="87.8" cy="217.6" r=".34" fill="#f0f"/>
<circle cx="87.8" cy="217.6" r=".34" fill="none" stroke="#f0f" stroke-width=".2"/>
<circle cx="131.7" cy="217.6" r=".34" fill="#f0f"/>
<circle cx="131.7" cy="217.6" r=".34" fill="none" stroke="#f0f" stroke-width=".2"/>
<circle cx="148.1" cy="217.6" r=".36" fill="#f0f"/>
<circle cx="148.1" cy="217.6" r=".36" fill="none" stroke="#f0f" stroke-width=".2"/>
<circle cx="131.7" cy="232.2" r=".34" fill="#f0f"/>
<circle cx="131.7" cy="232.2" r=".34" fill="none" stroke="#f0f" stroke-width=".2"/>
<circle cx="87.8" cy="151.8" r=".34" fill="#f0f"/>
<circle cx="87.8" cy="151.8" r=".34" fill="none" stroke="#f0f" stroke-width=".2"/>
<g font-size="1.7">
<text x="89.2" y="52.6">2</text>
<text x="111" y="52.6">1</text>
<text x="116.7" y="48.9">1</text>
<text x="122" y="48.9">2</text>
<text x="74.6" y="56.3">2</text>
<text x="81.7" y="56.3">1</text>
<text x="89.2" y="56.3">7</text>
<text x="89.2" y="59.9">8</text>
<text x="111" y="56.3">3</text>
<text x="111" y="59.9">5</text>
<text x="127.6" y="56.3">1</text>
<text x="133.1" y="59.9">2</text>
<text x="138.4" y="56.3">2</text>
<text x="140.3" y="59.9">1</text>
<text x="54.4" y="62.7" transform="rotate(-90 54.4 62.7)">2</text>
<text x="89.2" y="63.6">6</text>
<text x="111" y="63.6">4</text>
<text x="128.4" y="66">2</text>
<text x="153.2" y="62.7" transform="rotate(-90 153.2 62.7)">1</text>
<text x="167.8" y="62.7" transform="rotate(-90 167.8 62.7)">1</text>
<text x="182.5" y="62.7" transform="rotate(-90 182.5 62.7)">1</text>
<text x="54.4" y="68" transform="rotate(-90 54.4 68)">1</text>
<text x="69" y="68.2" transform="rotate(-90 69 68.2)">1</text>
<text x="80.1" y="68.2" transform="rotate(-90 80.1 68.2)">1</text>
<text x="100.2" y="69.8" transform="rotate(-90 100.2 69.8)">9</text>
<text x="153.2" y="68" transform="rotate(-90 153.2 68)">2</text>
<text x="167.8" y="68" transform="rotate(-90 167.8 68)">2</text>
<text x="182.5" y="68" transform="rotate(-90 182.5 68)">2</text>
<text x="69" y="73.5" transform="rotate(-90 69 73.5)">2</text>
<text x="80.1" y="73.5" transform="rotate(-90 80.1 73.5)">2</text>
<text x="128.4" y="74.1">1</text>
<text x="91.1" y="147.7">2</text>
<text x="112.8" y="147.7">1</text>
<text x="118.5" y="144.1">1</text>
<text x="123.8" y="144.1">2</text>
<text x="76.4" y="151.3">2</text>
<text x="83.6" y="151.3">1</text>
<text x="91.1" y="151.3">7</text>
<text x="91.1" y="155">8</text>
<text x="112.8" y="151.3">3</text>
<text x="112.8" y="155">5</text>
<text x="129.5" y="151.3">1</text>
<text x="135" y="155">1</text>
<text x="140.3" y="151.3">2</text>
<text x="142.1" y="155">2</text>
<text x="56.3" y="157.8" transform="rotate(-90 56.3 157.8)">2</text>
<text x="91.1" y="158.7">6</text>
<text x="112.8" y="158.7">4</text>
<text x="130.3" y="161.1">2</text>
<text x="155" y="157.8" transform="rotate(-90 155 157.8)">1</text>
<text x="169.6" y="157.8" transform="rotate(-90 169.6 157.8)">1</text>
<text x="184.3" y="157.8" transform="rotate(-90 184.3 157.8)">1</text>
<text x="56.3" y="163.1" transform="rotate(-90 56.3 163.1)">1</text>
<text x="70.9" y="163.3" transform="rotate(-90 70.9 163.3)">1</text>
<text x="81.9" y="163.3" transform="rotate(-90 81.9 163.3)">1</text>
<text x="102" y="164.9" transform="rotate(-90 102 164.9)">9</text>
<text x="155" y="163.1" transform="rotate(-90 155 163.1)">2</text>
<text x="169.6" y="163.1" transform="rotate(-90 169.6 163.1)">2</text>
<text x="184.3" y="163.1" transform="rotate(-90 184.3 163.1)">2</text>
<text x="70.9" y="168.6" transform="rotate(-90 70.9 168.6)">2</text>
<text x="81.9" y="168.6" transform="rotate(-90 81.9 168.6)">2</text>
<text x="130.3" y="169.2">1</text>
<text x="91.1" y="186.1">1</text>
<text x="101.9" y="186.1">2</text>
<text x="94.7" y="217.2">3</text>
<text x="94.7" y="220.9">1</text>
<text x="114.6" y="217.2">4</text>
<text x="114.6" y="220.9">6</text>
<text x="132.1" y="221.4">1</text>
<text x="94.7" y="224.5">2</text>
<text x="114.6" y="224.5">5</text>
<text x="105.6" y="228.9" transform="rotate(-90 105.6 228.9)">7</text>
<text x="132.1" y="229.5">2</text>
<text x="132.1" y="234.3">1</text>
<text x="132.1" y="242.3">2</text>
</g>
<g font-size="1.7" fill="#004080">
<text x="92.4" y="53.8">VIN</text>
<text x="104.5" y="53.8">VBST</text>
<text x="92.4" y="57.4">EN</text>
<text x="106.1" y="57.4">SW</text>
<text x="92.4" y="61.1">SS</text>
<text x="92.4" y="64.8">VREG5</text>
<text x="105.2" y="64.8">GND</text>
<text x="106.7" y="61.1">FB</text>
<text x="101.3" y="66.7" transform="rotate(-90 101.3 66.7)">GND</text>
<text x="94.2" y="148.9">VIN</text>
<text x="106.3" y="148.9">VBST</text>
<text x="94.2" y="152.5">EN</text>
<text x="107.9" y="152.5">SW</text>
<text x="94.2" y="156.2">SS</text>
<text x="94.2" y="159.9">VREG5</text>
<text x="103.2" y="161.8" transform="rotate(-90 103.2 161.8)">GND</text>
<text x="107" y="159.9">GND</text>
<text x="108.5" y="156.2">FB</text>
<text x="97.8" y="218.4">VIN</text>
<text x="107.9" y="218.4">VOUT</text>
<text x="97.8" y="222">EN</text>
<text x="97.8" y="225.7">GND</text>
<text x="106.8" y="225.8" transform="rotate(-90 106.8 225.8)">GND</text>
<text x="109.3" y="222">ADJ</text>
<text x="110.1" y="225.7">NC</text>
</g>
<g font-size="1.6">
<text x="64" y="47.2">VIN</text>
<text x="188.3" y="50.8">3V3</text>
<text x="65.8" y="142.2">VIN</text>
<text x="190.2" y="145.9">1V2</text>
<text x="78.6" y="211.8">3V3</text>
<text x="146.3" y="211.8">2V5</text>
<text x="301.8" y="264.8">Title</text>
<text x="309.1" y="266.6">DUEPROLOGIC</text>
<text x="301.8" y="270.3">Size</text>
<text x="301.8" y="275.8">Date:</text>
<text x="303.6" y="272.1">C</text>
<text x="309.1" y="272.1">EPT-4CE6-AF-D2-V5</text>
<text x="309.1" y="270.3">Document</text>
<text x="311.2" y="275.8">Monday, April 08, 2019</text>
<text x="317.8" y="270.3">Number</text>
<text x="338.3" y="275.8">Sheet</text>
<text x="347.5" y="275.8">4</text>
<text x="352.9" y="275.8">of</text>
<text x="358.4" y="275.8">6</text>
<text x="362.1" y="270.3">Rev</text>
<text x="363.9" y="272.1">5</text>
</g>
<g font-size="1.6" fill="#000080">
<text x="118.9" y="45.5">C30</text>
<text x="92.7" y="48.3">U7</text>
<text x="118.9" y="53.7">0.1uF</text>
<text x="73.2" y="58.1">R19</text>
<text x="82.3" y="58.1">10K</text>
<text x="130.8" y="54.5">L1</text>
<text x="135.3" y="54.5">3.3uH</text>
<text x="29.1" y="65.4">C33</text>
<text x="43.7" y="65.4">C36</text>
<text x="57.8" y="65.4">C48</text>
<text x="131.7" y="61.8">R23</text>
<text x="139" y="61.8">76.8K</text>
<text x="157.1" y="65.4">C40</text>
<text x="171.7" y="65.4">C41</text>
<text x="184.7" y="61.8">C42</text>
<text x="29.1" y="67.1">10uF</text>
<text x="43.7" y="67.1">10uF</text>
<text x="57.8" y="67.6">0.1uF</text>
<text x="71.3" y="69.1">C31</text>
<text x="82.3" y="69.1">C39</text>
<text x="104.2" y="70.9">TPS54229_PDSO-8</text>
<text x="130.9" y="69.1">R25</text>
<text x="130.9" y="71.3">22.6K</text>
<text x="157.1" y="67.1">10UF</text>
<text x="171.7" y="67.1">10UF</text>
<text x="186.4" y="67.1">0.1uF</text>
<text x="69.5" y="72.8">0.47UF</text>
<text x="80.5" y="72.8">0.47UF</text>
<text x="94.5" y="143.3">U8</text>
<text x="120.7" y="140.6">C50</text>
<text x="120.7" y="148.8">0.1uF</text>
<text x="132.6" y="149.6">L2</text>
<text x="75" y="153.2">R20</text>
<text x="84.1" y="153.2">10K</text>
<text x="133.7" y="153.2">2.2uH</text>
<text x="30.9" y="160.5">C44</text>
<text x="45.5" y="160.5">C45</text>
<text x="59.6" y="160.5">C49</text>
<text x="133.5" y="156.9">R21</text>
<text x="140.8" y="156.9">13.3K</text>
<text x="158.9" y="160.5">C51</text>
<text x="173.5" y="160.5">C52</text>
<text x="186.5" y="156.9">C53</text>
<text x="30.9" y="162.2">10uF</text>
<text x="45.5" y="162.2">10uF</text>
<text x="59.6" y="162.7">0.1uF</text>
<text x="71.3" y="167.9">0.47UF</text>
<text x="73.2" y="164.2">C43</text>
<text x="82.3" y="167.9">0.47UF</text>
<text x="84.1" y="164.2">C47</text>
<text x="106" y="166">TPS54229_PDSO-8</text>
<text x="132.8" y="164.2">R22</text>
<text x="132.8" y="166.4">22.6K</text>
<text x="158.9" y="162.2">10UF</text>
<text x="173.5" y="162.2">10UF</text>
<text x="188.2" y="162.2">0.1uF</text>
<text x="93.3" y="181.6">JMP5</text>
<text x="98.2" y="214.7">U11</text>
<text x="83.9" y="226.4">C54</text>
<text x="134.6" y="224.5">R27</text>
<text x="134.6" y="226.7">53.6K</text>
<text x="151.6" y="226.4">C55</text>
<text x="83.9" y="228">10uF</text>
<text x="111.5" y="228.2">AP7331-S_DFN-6</text>
<text x="151.6" y="228">10uF</text>
<text x="134.6" y="237.4">R26</text>
<text x="134.6" y="239.5">10K</text>
</g>
<g font-size="1.5" fill="#00f">
<text x="91.4" y="191.4">HEADER</text>
<text x="97.9" y="191.4">1X2</text>
</g>
<g font-size="1.3">
<text x="38.4" y="1.4">5</text>
<text x="111.5" y="1.4">4</text>
<text x="184.7" y="1.4">3</text>
<text x="257.9" y="1.4">2</text>
<text x="331" y="1.4">1</text>
<text x=".5" y="37.3">D</text>
<text x="368" y="37.3">D</text>
<text x=".5" y="105.9">C</text>
<text x="368" y="105.9">C</text>
<text x=".5" y="174.5">B</text>
<text x="368" y="174.5">B</text>
<text x=".5" y="243">A</text>
<text x="368" y="243">A</text>
<text x="38.4" y="277.5">5</text>
<text x="111.5" y="277.5">4</text>
<text x="184.7" y="277.5">3</text>
<text x="257.9" y="277.5">2</text>
<text x="331" y="277.5">1</text>
</g>
</svg>
